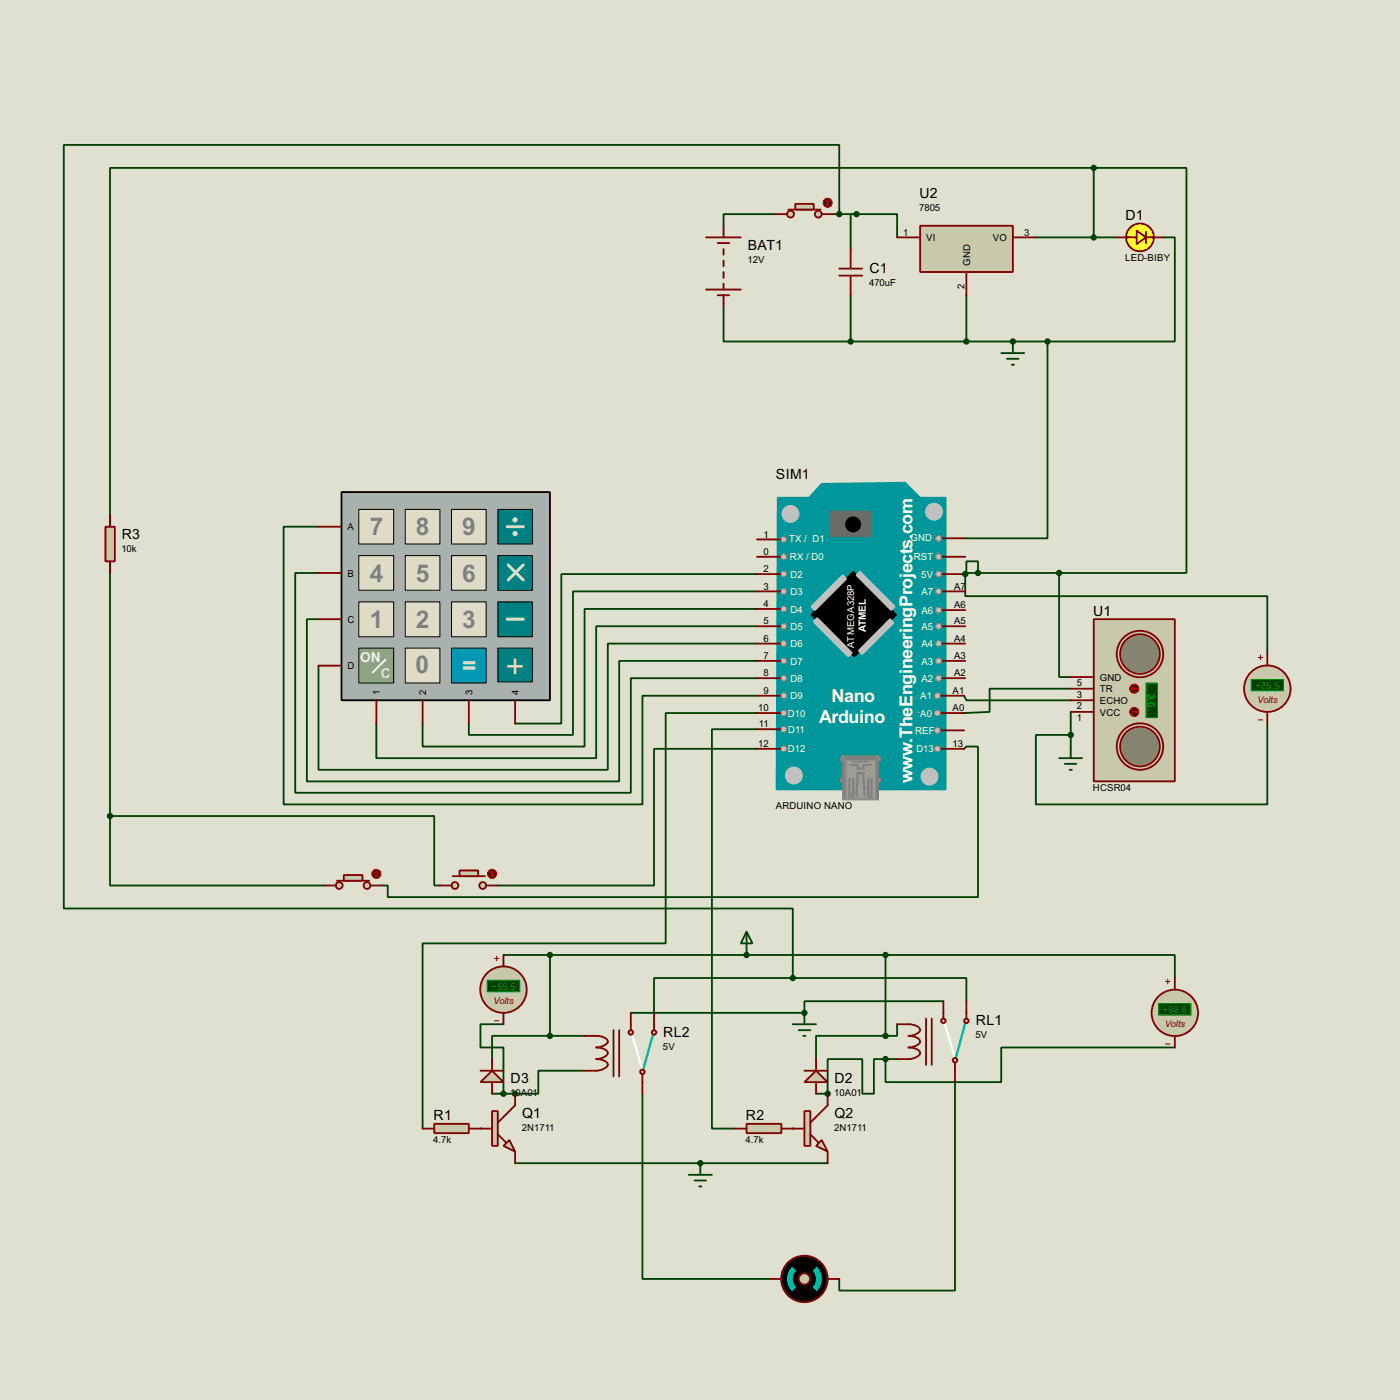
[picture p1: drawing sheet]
<svg xmlns="http://www.w3.org/2000/svg" width="307mm" height="307mm" viewBox="0 0 307 307" stroke-linecap="round" stroke-linejoin="round" font-family="sans-serif">
<path d="M0 0h307.3v307.3h-307.3z" fill="#e0e0d0"/>
<g fill="none" stroke="#004000" stroke-width=".4">
<path d="M158.8 67.4v7.6h27.9M186.7 64.8v10.2M212.1 64.8v10.2h-25.4M69.9 115.6h-7.6v61h78.7v-23.9h25.2M69.9 125.8h-5.1v48.2h73.7v-25.1h27.7M69.9 135.9h-2.5v35.6h68.5v-26.4h30.3M166.2 137.5h-35.3v28.9h-48.3v-7.6M166.2 133.7h-37.9v30.2h-35.5v-5.1M166.2 126h-43v32.8h-10.1M166.2 129.8h-40.4v31.5h-22.9v-2.5M166.2 141.3h-32.8v27.7h-63.5v-22.9M166.2 156.5h-20.1v50.6h-53.3v40.6"/>
<path d="M166.2 164.4h-22.6v30h-34.3M166.2 160.1h-9.9v87.6h5M211.6 164.4l.5-.5h2.6v33h-129.6v-2.5h-1.2M71.2 194.4h-47v-15.3h71.1v15.3h1.3M128.3 235h-10.1v5.1h-5.1M209.6 237.5v45.8h-25.4v-2.6M141 240.1v40.6h28M179.1 240.1h2.6"/>
</g>
<g fill="#004000">
<circle cx="105.5" cy="247.7" r=".2"/>
<circle cx="113.1" cy="240.1" r=".2"/>
<circle cx="174" cy="247.7" r=".2"/>
<circle cx="181.7" cy="240.1" r=".2"/>
<circle cx="222.3" cy="75" r=".2"/>
</g>
<path d="M212.1 75h10.2M211.6 152.7l.5 1h22.9M235 148.6h-2.5v-22.8h27.9v-88.9h-236.2v142.2M235 151.2h-17.8v5.1l-5.6 .2" fill="none" stroke="#004000" stroke-width=".4"/>
<circle cx="176.6" cy="222.3" r=".2" fill="#004000"/>
<g fill="none" stroke="#004000" stroke-width=".4">
<path d="M240.1 36.9v15.2M170.2 47h-11.4v2.6M182.9 47h5.1M184.2 47v-15.2h-170.2v167.6h160v15.3M188 47h8.9v5.1M188 47h-1.3v7.7M227.4 52.1h17.8M255.3 52.1h2.6v22.9h-28M222.3 75h7.6M229.9 75v43.2h-18M232.5 125.8h-20.6v.2M235 156.3v7.6"/>
<path d="M278.2 158.8v17.8h-50.8v-15.3h7.6M174 214.7h-30.4v7.6M174 214.7h38.1v5.1M207.1 219.8h-30.5v2.5h-38.1"/>
</g>
<circle cx="211.9" cy="126" r=".2" fill="#004000"/>
<path d="M214.7 125.8v-2.6h-2.6v2.8h-.2" fill="none" stroke="#004000" stroke-width=".4"/>
<circle cx="153.7" cy="255.3" r=".2" fill="#004000"/>
<path d="M211.9 126v4.9h66.3v12.7M128.3 227.4h-20.3v5.1M196.9 224.8v2.6h-17.8v5.1M113.1 255.3h68.6" fill="none" stroke="#004000" stroke-width=".4"/>
<circle cx="163.9" cy="209.6" r=".2" fill="#004000"/>
<path d="M110.5 209.6h83.9M120.7 209.6v17.8M194.4 209.6h63.5v5.1M194.4 209.6v17.8M110.5 224.8h-5v5.1h5v10.2M194.4 232.5h-2.6v7.6h-2.5v-7.6h-7.6v7.6M194.4 232.5h2.5M257.9 229.9h-38.1v7.6h-25.4v-5M108 240.1h5.1" fill="none" stroke="#004000" stroke-width=".4"/>
<path d="M170.7 109.3h6.9l2.8-3.1 18.3-.2 3.3 3.3h5.6v64h-37.1z" fill-rule="evenodd" fill="#00979c" stroke="#00979c" stroke-width=".4"/>
<g fill="#000" stroke="#000" stroke-width=".4">
<path d="M187.3 125.5l9.4 9.4-9.2 9.2-9.4-9.2z" fill-rule="evenodd"/>
<circle cx="187.2" cy="115.1" r="1.55"/>
</g>
<g fill="#c0c0c0" stroke="#c0c0c0" stroke-width=".4">
<path d="M195.4 135.9l.7 .8-6.8 6.9-.8-.8z" fill-rule="evenodd"/>
<path d="M185 126.3l.7 .8-6.8 6.8-.8-.7z" fill-rule="evenodd"/>
<path d="M179.4 135.7l7.6 7.6-.8 .8-7.6-7.6z" fill-rule="evenodd"/>
<path d="M188 126.3l.8-.8 7.6 7.7-.8 .7z" fill-rule="evenodd"/>
</g>
<path d="M182.2 112.3h9.1v5.4h-9.1z" fill="#686767" stroke="#686767" stroke-width=".4"/>
<path d="M201.2 156.3l.8 .2" fill="none" stroke="#939393" stroke-width=".22"/>
<circle cx="205" cy="112.3" r="1.85" fill="#c0c0c0" stroke="#c0c0c0" stroke-width=".22"/>
<g fill="#c0c0c0" stroke="#808080" stroke-width=".25">
<circle cx="172" cy="160.1" r=".65"/>
<circle cx="172" cy="164.4" r=".65"/>
<circle cx="172" cy="156.5" r=".65"/>
<circle cx="172" cy="152.7" r=".65"/>
<circle cx="172" cy="145.1" r=".65"/>
<circle cx="172" cy="148.9" r=".65"/>
<circle cx="172" cy="141.3" r=".65"/>
<circle cx="172" cy="137.5" r=".65"/>
<circle cx="172" cy="129.8" r=".65"/>
<circle cx="172" cy="133.7" r=".65"/>
<circle cx="172" cy="126" r=".65"/>
<circle cx="172" cy="122.2" r=".65"/>
<circle cx="172" cy="118.4" r=".65"/>
<circle cx="205.7" cy="164.4" r=".65"/>
<circle cx="205.7" cy="160.3" r=".65"/>
<circle cx="205.7" cy="156.5" r=".65"/>
<circle cx="206" cy="148.9" r=".65"/>
<circle cx="205.7" cy="152.7" r=".65"/>
<circle cx="206" cy="145.1" r=".65"/>
<circle cx="206" cy="141.3" r=".65"/>
<circle cx="206" cy="133.9" r=".65"/>
<circle cx="206" cy="137.5" r=".65"/>
<circle cx="206" cy="129.8" r=".65"/>
<circle cx="206" cy="126" r=".65"/>
<circle cx="206" cy="118.2" r=".65"/>
<circle cx="206" cy="122.2" r=".65"/>
</g>
<circle cx="173.5" cy="112.8" r="1.85" fill="#c0c0c0" stroke="#c0c0c0" stroke-width=".22"/>
<g fill="#939393" stroke="#757575" stroke-width=".22">
<circle cx="184.9" cy="171.3" r=".55"/>
<circle cx="184.9" cy="166.7" r=".55"/>
</g>
<g fill="#939393" stroke="#808080" stroke-width=".22">
<circle cx="192.8" cy="171.3" r=".55"/>
<circle cx="192.8" cy="166.7" r=".55"/>
</g>
<path d="M185 165.9h7.8v9.7h-7.8z" fill="#808080" stroke="#808080" stroke-width=".22"/>
<path d="M185.7 166.9h6.4v8.4h-6.4z" fill="#939393" stroke="#939393" stroke-width=".22"/>
<path d="M185 165.9l.7 1M185.7 175.3l-.7 .3M192.1 175.3l.7 .3M192.8 165.9l-.7 1" fill="none" stroke="#939393" stroke-width=".22"/>
<path d="M186.5 171v3.8h.8v-3.8M186.7 167.9h1.6v.8h1.2v-.8h1.6M189.5 169.7h-1.2l-.3 4.9M189.5 170l.3 4.6M190.6 171v3.8h.7v-3.8" fill="none" stroke="#808080" stroke-width=".4"/>
<path d="M187.3 167.2h3.3" fill="none" stroke="#808080" stroke-width=".22"/>
<g fill="#c0c0c0" stroke="#c0c0c0" stroke-width=".22">
<circle cx="174.2" cy="170.2" r="1.85"/>
<circle cx="204" cy="170.5" r="1.85"/>
</g>
<g fill="none" stroke="#800000" stroke-width=".4">
<path d="M166.2 118.4h5.1M206.8 118.2h5.1M166.2 122.2h5.1M166.2 126h5.1M166.2 129.8h5.1M166.2 133.7h5.1M166.2 137.5h5.1M206.8 122.2h5.1M206.8 126h5.1M206.8 129.8h5.1M206.8 137.5h5.1M206.8 133.9h5.1"/>
<path d="M166.2 141.3h5.1M166.2 145.1h5.1M166.2 148.9h5.1M166.2 152.7h5.1M166.2 156.5h5.1M206.6 152.7h5M206.6 156.5h5M206.8 141.3h5.1M206.8 145.1h5.1M206.8 148.9h5.1M166.2 160.1h5.1M166.2 164.4h5.1"/>
<path d="M206.6 164.4h5M206.6 160.3h5"/>
</g>
<path d="M75 108h45.7v45.7h-45.7z" fill="#a9b1af" stroke="#000" stroke-width=".4"/>
<g fill="#dedcc7" stroke="#000" stroke-width=".22">
<path d="M78.8 111.8h7.6v7.6h-7.6z"/>
<path d="M89 111.8h7.6v7.6h-7.6z"/>
<path d="M99.1 111.8h7.6v7.6h-7.6z"/>
</g>
<path d="M109.3 111.8h7.6v7.6h-7.6z" fill="#008080" stroke="#000" stroke-width=".22"/>
<g fill="#dedcc7" stroke="#000" stroke-width=".22">
<path d="M78.8 122h7.6v7.6h-7.6z"/>
<path d="M89 122h7.6v7.6h-7.6z"/>
<path d="M99.1 122h7.6v7.6h-7.6z"/>
</g>
<path d="M109.3 122h7.6v7.6h-7.6z" fill="#008080" stroke="#000" stroke-width=".22"/>
<g fill="#dedcc7" stroke="#000" stroke-width=".22">
<path d="M78.8 132.1h7.6v7.7h-7.6z"/>
<path d="M89 132.1h7.6v7.7h-7.6z"/>
<path d="M99.1 132.1h7.6v7.7h-7.6z"/>
</g>
<path d="M99.1 142.3h7.6v7.6h-7.6z" fill="#0197c9" stroke="#000" stroke-width=".22"/>
<path d="M109.3 132.1h7.6v7.7h-7.6z" fill="#008080" stroke="#000" stroke-width=".22"/>
<path d="M111.3 115.6h3.6M111.3 135.9h3.6M114.9 124l-3.3 3.3" fill="none" stroke="#dedcc7" stroke-width=".65"/>
<g fill="#c8c8aa" stroke="#dedcc7" stroke-width=".65">
<circle cx="113.1" cy="114.1" r=".25"/>
<circle cx="113.1" cy="117.1" r=".25"/>
</g>
<path d="M109.3 142.3h7.6v7.4h-7.6z" fill="#008080" stroke="#000" stroke-width=".22"/>
<path d="M111.6 124l3.3 3.3" fill="none" stroke="#dedcc7" stroke-width=".65"/>
<path d="M78.8 142.3h7.6v7.6h-7.6z" fill="#81b57d" stroke="#000" stroke-width=".22"/>
<path d="M84.6 144.8l-2.8 2.8" fill="none" stroke="#fafbdb" stroke-width=".45"/>
<path d="M89 142.3h7.6v7.6h-7.6z" fill="#dedcc7" stroke="#000" stroke-width=".22"/>
<path d="M69.9 115.6h5.1M69.9 125.8h5.1M69.9 135.9h5.1M69.9 146.1h5.1M82.6 153.7v5.1M92.8 153.7v5.1M102.9 153.7v5.1M113.1 153.7v5.1" fill="none" stroke="#800000" stroke-width=".4"/>
<g fill="#c8c8aa" stroke="#800000" stroke-width=".4">
<circle cx="80.5" cy="194.4" r=".75"/>
<circle cx="74.4" cy="194.4" r=".75"/>
</g>
<path d="M74 193.3h7.1" fill="none" stroke="#800000" stroke-width=".4"/>
<path d="M75.5 192.1h4.1v1.2h-4.1z" fill="#c8c8aa" stroke="#800000" stroke-width=".4"/>
<path d="M71.2 194.4h2.5M81.3 194.4h2.6" fill="none" stroke="#800000" stroke-width=".4"/>
<circle cx="82.6" cy="191.8" r="1" fill="#400000" stroke="#f00" stroke-width=".22"/>
<path d="M82.4 192.1l.2 .2M82.6 191.3v1M82.6 191.3l-.2 .3M82.6 191.3l.3 .3M82.9 192.1l-.3 .2" fill="none" stroke="#f00" stroke-width=".22"/>
<g fill="#c8c8aa" stroke="#800000" stroke-width=".4">
<circle cx="105.9" cy="194.4" r=".75"/>
<circle cx="99.8" cy="194.4" r=".75"/>
</g>
<path d="M99.4 192.3h7.1" fill="none" stroke="#800000" stroke-width=".4"/>
<path d="M100.9 191.1h4.1v1.2h-4.1z" fill="#c8c8aa" stroke="#800000" stroke-width=".4"/>
<path d="M96.6 194.4h2.5M106.7 194.4h2.6" fill="none" stroke="#800000" stroke-width=".4"/>
<circle cx="108" cy="191.8" r="1" fill="#400000" stroke="#f00" stroke-width=".22"/>
<path d="M107.8 192.1l.2 .2M108 191.3v1M108 191.3l-.2 .3M108 191.3l.3 .3M108.3 192.1l-.3 .2" fill="none" stroke="#f00" stroke-width=".22"/>
<path d="M155 52.1h7.6M157.5 53.4h2.6M158.8 49.6v2.5M158.8 54.7v1.2M158.8 57.2v1.3M158.8 59.7v1.3M155 63.6h7.6M157.5 64.8h2.6M158.8 62.3v1.3M158.8 64.8v2.6" fill="none" stroke="#800000" stroke-width=".4"/>
<path d="M202 49.6h20.3v10.1h-20.3z" fill="#c8c8aa" stroke="#800000" stroke-width=".4"/>
<g fill="none" stroke="#800000" stroke-width=".4">
<path d="M184.2 59h5.1M186.7 54.7v4.3M196.9 52.1h5.1M212.1 59.7v5.1M222.3 52.1h5.1M184.2 60.5h5.1M186.7 60.5v4.3M199.4 224.8a2.33 2.33 0 0 1 2.6 1.3 2.68 2.68 0 0 1-2.6 1.3 2.27 2.27 0 0 1 2.6 1.3 2.68 2.68 0 0 1-2.6 1.2 2.31 2.31 0 0 1 2.6 1.3 2.61 2.61 0 0 1-2.6 1.3M203.3 223.6v10.1M204.5 223.6v10.1M207.1 222.3v1.3M209.6 233.2v1.8"/>
<path d="M212.1 222.3v1.3"/>
</g>
<g fill="#004000" stroke="#004000" stroke-width=".4">
<circle cx="186.7" cy="75" r=".5"/>
<circle cx="212.1" cy="75" r=".5"/>
<circle cx="24.1" cy="179.1" r=".5"/>
</g>
<path d="M207.3 224.6l2.3 7.6" fill="none" stroke="#feffff" stroke-width=".5"/>
<path d="M211.9 224.6l-2 7.4" fill="none" stroke="#00c0c0" stroke-width=".5"/>
<g fill="#c8c8aa" stroke="#800000" stroke-width=".4">
<circle cx="209.6" cy="232.7" r=".5"/>
<circle cx="212.1" cy="224.1" r=".5"/>
<circle cx="207" cy="224.1" r=".5"/>
</g>
<path d="M207.1 219.8v2.5M212.1 219.8v2.5M130.9 227.4a2.31 2.31 0 0 1 2.5 1.3 2.75 2.75 0 0 1-2.5 1.2 2.35 2.35 0 0 1 2.5 1.3 2.67 2.67 0 0 1-2.5 1.3 2.35 2.35 0 0 1 2.5 1.2 2.76 2.76 0 0 1-2.5 1.3M134.7 226.1v10.2M135.9 226.1v10.2M138.5 224.8v1.3M141 235.8v1.7M143.6 224.8v1.3M196.9 224.8h2.5M196.9 232.5h2.5M209.6 235v2.5" fill="none" stroke="#800000" stroke-width=".4"/>
<path d="M138.7 227.1l2.3 7.7" fill="none" stroke="#feffff" stroke-width=".5"/>
<path d="M143.3 227.1l-2 7.4" fill="none" stroke="#00c0c0" stroke-width=".5"/>
<g fill="#c8c8aa" stroke="#800000" stroke-width=".4">
<circle cx="141" cy="235.3" r=".5"/>
<circle cx="143.5" cy="226.6" r=".5"/>
<circle cx="138.4" cy="226.6" r=".5"/>
</g>
<path d="M128.3 227.4h2.6M128.3 235h2.6M138.5 222.3v2.5M141 237.5v2.6M143.6 222.3v2.5" fill="none" stroke="#800000" stroke-width=".4"/>
<path d="M95.3 246.7h7.6v2h-7.6z" fill="#c8c8aa" stroke="#800000" stroke-width=".4"/>
<path d="M92.8 247.7h2.5M102.9 247.7h2.6" fill="none" stroke="#800000" stroke-width=".4"/>
<path d="M163.9 246.7h7.6v2h-7.6z" fill="#c8c8aa" stroke="#800000" stroke-width=".4"/>
<path d="M161.3 247.7h2.6M171.5 247.7h2.5" fill="none" stroke="#800000" stroke-width=".4"/>
<path d="M176.6 237.5l2.5-2.5 2.6 2.5z" fill="#c8c8aa" stroke="#800000" stroke-width=".4"/>
<path d="M176.6 235h5.1M179.1 232.5v2.5M179.1 237.5v2.6" fill="none" stroke="#800000" stroke-width=".4"/>
<path d="M105.5 237.5l2.5-2.5 2.5 2.5z" fill="#c8c8aa" stroke="#800000" stroke-width=".4"/>
<path d="M105.5 235h5M108 232.5v2.5M108 237.5v2.6" fill="none" stroke="#800000" stroke-width=".4"/>
<g fill="#004000" stroke="#004000" stroke-width=".4">
<circle cx="113" cy="240.1" r=".5"/>
<circle cx="181.6" cy="240.1" r=".5"/>
</g>
<circle cx="176.5" cy="280.7" r="5.1" fill="#000" stroke="#800000" stroke-width=".4"/>
<circle cx="176.5" cy="280.7" r="1.25" fill="#c8c8aa" stroke="#800000" stroke-width=".4"/>
<g fill="#000" stroke="#000" stroke-width=".4">
<path d="M173.9 278a3.8 3.8 0 0 1 5.4 0l-.9 .9a2.54 2.54 0 0 0-3.6 0z" fill-rule="evenodd"/>
<path d="M174.8 282.5a2.54 2.54 0 0 0 3.6 0l.9 .9a3.8 3.8 0 0 1-5.4 0z" fill-rule="evenodd"/>
</g>
<g fill="#00c0c0">
<path d="M179.3 278a3.8 3.8 0 0 1 0 5.4l-.9-.9a2.54 2.54 0 0 0 0-3.6z" fill-rule="evenodd"/>
<path d="M173.9 278l.9 .9a2.54 2.54 0 0 0 0 3.6l-.9 .9a3.8 3.8 0 0 1 0-5.4z" fill-rule="evenodd"/>
</g>
<path d="M169 280.7h2.5M181.7 280.7h2.5" fill="none" stroke="#800000" stroke-width=".4"/>
<path d="M110.5 251.5l1.3-1.3 1.3 2.6z" fill="#c8c8aa" stroke="#800000" stroke-width=".4"/>
<path d="M108 243.9h1.3v7.6h-1.3z" fill="#c8c8aa" stroke="#800000" stroke-width=".4"/>
<path d="M105.5 247.7h2.5M109.3 249l1.8 1.8M113.1 240.1v2.5l-3.8 3.8M113.1 252.8v2.5" fill="none" stroke="#800000" stroke-width=".4"/>
<path d="M180.4 250.2l1.3 2.6-2.6-1.3z" fill="#c8c8aa" stroke="#800000" stroke-width=".4"/>
<path d="M176.6 243.9h1.3v7.6h-1.3z" fill="#c8c8aa" stroke="#800000" stroke-width=".4"/>
<path d="M174 247.7h2.6M177.9 249l1.7 1.8M181.7 240.1v2.5l-3.8 3.8M181.7 252.8v2.5" fill="none" stroke="#800000" stroke-width=".4"/>
<path d="M219.8 77.5h5M221 78.8h2.6M222.3 75v2.5M222.1 80.1h.5M232.5 166.4h5M233.7 167.7h2.6M234.8 169h.5M235 163.9v2.5" fill="none" stroke="#004000" stroke-width=".4"/>
<g fill="#004000" stroke="#004000" stroke-width=".4">
<circle cx="222.3" cy="75" r=".5"/>
<circle cx="240" cy="36.9" r=".5"/>
<circle cx="232.4" cy="125.8" r=".5"/>
</g>
<path d="M240.1 135.9h17.8v35.6h-17.8z" fill="#c8c8aa" stroke="#800000" stroke-width=".4"/>
<g fill="#c8c8aa" stroke="#800000" stroke-width=".4">
<circle cx="250.2" cy="143.6" r="5.1"/>
<circle cx="250.2" cy="163.9" r="5.1"/>
</g>
<circle cx="250.2" cy="143.6" r="4.4" fill="#c8c8aa"/>
<circle cx="250.2" cy="143.6" r="4.4" fill="#000"/>
<circle cx="250.2" cy="143.6" r="4.4" fill="none" stroke="#c8c8aa" stroke-width=".4"/>
<circle cx="250.2" cy="143.6" r="4.4" fill="none" stroke="#800000" stroke-width=".4"/>
<circle cx="250.2" cy="163.9" r="4.4" fill="#c8c8aa"/>
<circle cx="250.2" cy="163.9" r="4.4" fill="#000"/>
<circle cx="250.2" cy="163.9" r="4.4" fill="none" stroke="#c8c8aa" stroke-width=".4"/>
<circle cx="250.2" cy="163.9" r="4.4" fill="none" stroke="#800000" stroke-width=".4"/>
<path d="M251.5 149.9h2.6v7.6h-2.6z" fill="#004000" stroke="#0f0" stroke-width=".22"/>
<path d="M235 151.2h5.1M235 153.7h5.1M235 156.3h5.1M235 148.6h5.1" fill="none" stroke="#800000" stroke-width=".4"/>
<circle cx="248.9" cy="156.3" r="1" fill="#400000" stroke="#f00" stroke-width=".22"/>
<path d="M248.5 156.3h1M249.2 156l.3 .3M249.5 156.3l-.3 .2" fill="none" stroke="#f00" stroke-width=".22"/>
<circle cx="248.9" cy="151.2" r="1" fill="#400000" stroke="#f00" stroke-width=".22"/>
<path d="M248.5 151.2l.2 .2M248.5 151.2h1M248.7 150.9l-.2 .3" fill="none" stroke="#f00" stroke-width=".22"/>
<path d="M174 224.8h5.1M175.3 226.1h2.6M176.3 227.4h.5M176.6 222.3v2.5" fill="none" stroke="#004000" stroke-width=".4"/>
<circle cx="176.5" cy="222.3" r=".5" fill="#004000" stroke="#004000" stroke-width=".4"/>
<g fill="#c8c8aa" stroke="#800000" stroke-width=".4">
<circle cx="179.6" cy="47" r=".75"/>
<circle cx="173.5" cy="47" r=".75"/>
</g>
<path d="M173 46h7.1" fill="none" stroke="#800000" stroke-width=".4"/>
<path d="M174.6 44.8h4v1.2h-4z" fill="#c8c8aa" stroke="#800000" stroke-width=".4"/>
<path d="M170.2 47h2.6M180.4 47h2.5" fill="none" stroke="#800000" stroke-width=".4"/>
<circle cx="181.6" cy="44.5" r="1" fill="#400000" stroke="#f00" stroke-width=".22"/>
<path d="M181.4 44.8l.3 .2M181.7 44v1M181.7 44l-.3 .3M181.7 44l.2 .3M181.9 44.8l-.2 .2" fill="none" stroke="#f00" stroke-width=".22"/>
<g fill="#004000" stroke="#004000" stroke-width=".4">
<circle cx="188" cy="47" r=".5"/>
<circle cx="174" cy="214.7" r=".5"/>
<circle cx="184.2" cy="47" r=".5"/>
</g>
<circle cx="278.1" cy="151.2" r="5.1" fill="#c8c8aa" stroke="#800000" stroke-width=".4"/>
<path d="M276.2 144.3h1M276.2 158h1M276.7 143.8v1" fill="none" stroke="#800000" stroke-width=".22"/>
<path d="M274.6 149.2h7.1v2.5h-7.1z" fill="#004000" stroke="#0f0" stroke-width=".22"/>
<path d="M278.2 143.6v2.5M278.2 156.3v2.5" fill="none" stroke="#800000" stroke-width=".4"/>
<circle cx="235" cy="161.3" r=".5" fill="#004000" stroke="#004000" stroke-width=".4"/>
<circle cx="250.2" cy="52.1" r="3.1" fill="#ffff1c" stroke="#800000" stroke-width=".4"/>
<path d="M247.2 52.1h2.3M251.5 50.9v2.5M251.5 52.1h1.8" fill="none" stroke="#800000" stroke-width=".4"/>
<path d="M249.5 50.6l2 1.5-2 1.5z" fill="#ffff2f" stroke="#800000" stroke-width=".4"/>
<path d="M245.2 52.1h2.5M252.8 52.1h2.5" fill="none" stroke="#800000" stroke-width=".4"/>
<g fill="#004000" stroke="#004000" stroke-width=".4">
<circle cx="240" cy="52.1" r=".5"/>
<circle cx="229.9" cy="75" r=".5"/>
<circle cx="214.6" cy="125.8" r=".5"/>
<circle cx="211.8" cy="126" r=".5"/>
<circle cx="153.7" cy="255.3" r=".5"/>
<circle cx="120.7" cy="227.4" r=".5"/>
<circle cx="194.3" cy="227.4" r=".5"/>
</g>
<path d="M151.2 257.9h5.1M152.5 259.1h2.5M153.7 255.3v2.6M153.5 260.4h.5" fill="none" stroke="#004000" stroke-width=".4"/>
<path d="M23.2 115.6h2v7.6h-2z" fill="#c8c8aa" stroke="#800000" stroke-width=".4"/>
<path d="M24.2 113.1v2.5M24.2 123.2v2.6" fill="none" stroke="#800000" stroke-width=".4"/>
<path d="M163.9 204.5l1.3 2.6h-2.6zM163.9 204.5v5.1" fill="none" stroke="#004000" stroke-width=".4"/>
<circle cx="163.8" cy="209.6" r=".5" fill="#004000" stroke="#004000" stroke-width=".4"/>
<circle cx="257.8" cy="222.3" r="5.1" fill="#c8c8aa" stroke="#800000" stroke-width=".4"/>
<path d="M255.8 215.4h1M256.3 214.9v1.1M255.8 229.2h1" fill="none" stroke="#800000" stroke-width=".22"/>
<path d="M254.3 220.3h7.1v2.5h-7.1z" fill="#004000" stroke="#0f0" stroke-width=".22"/>
<path d="M257.9 214.7v2.5M257.9 227.4v2.5" fill="none" stroke="#800000" stroke-width=".4"/>
<circle cx="110.5" cy="217.2" r="5.1" fill="#c8c8aa" stroke="#800000" stroke-width=".4"/>
<path d="M108.5 210.4h1M109 209.9v1M108.5 224.1h1" fill="none" stroke="#800000" stroke-width=".22"/>
<path d="M107 215.2h7.1v2.5h-7.1z" fill="#004000" stroke="#0f0" stroke-width=".22"/>
<path d="M110.5 209.6v2.5M110.5 222.3v2.5" fill="none" stroke="#800000" stroke-width=".4"/>
<g fill="#004000" stroke="#004000" stroke-width=".4">
<circle cx="110.5" cy="240.1" r=".5"/>
<circle cx="120.7" cy="209.6" r=".5"/>
<circle cx="194.3" cy="209.6" r=".5"/>
<circle cx="194.3" cy="232.5" r=".5"/>
</g>
<text font-size="8.2" x="111" y="148.7">+</text>
<g font-size="6" fill="#808080">
<text x="81.2" y="117.5">7</text>
<text x="91.3" y="117.5">8</text>
<text x="101.5" y="117.5">9</text>
<text x="81.2" y="127.7">4</text>
<text x="91.3" y="127.7">5</text>
<text x="101.5" y="127.7">6</text>
<text x="81.2" y="137.8">1</text>
<text x="91.3" y="137.8">2</text>
<text x="101.5" y="137.8">3</text>
<text x="91.2" y="147.7">0</text>
</g>
<text font-size="6" fill="#dedcc7" x="101.4" y="148">=</text>
<g font-size="4.4" fill="#fff">
<text x="182.5" y="154.1">Nano</text>
<text x="179.8" y="158.7">Arduino</text>
<text x="200.3" y="163.1" transform="rotate(-90 200.3 163.1)">.TheEngineeringProjects.com</text>
<text x="200.3" y="172" transform="rotate(-90 200.3 172)">w</text>
</g>
<g font-size="3.5">
<text x="201.8" y="43.4">U2</text>
<text x="247" y="48.3">D1</text>
<text x="164.1" y="54.8">BAT1</text>
<text x="190.8" y="59.9">C1</text>
<text x="170.3" y="105.1">SIM1</text>
<text x="26.7" y="118.3">R3</text>
<text x="239.9" y="135.1">U1</text>
<text x="145.6" y="227.5">RL2</text>
<text x="214.2" y="225">RL1</text>
<text x="112.1" y="237.7">D3</text>
<text x="183.2" y="237.7">D2</text>
<text x="95.2" y="245.9">R1</text>
<text x="114.6" y="245.3">Q1</text>
<text x="163.7" y="245.9">R2</text>
<text x="183.2" y="245.3">Q2</text>
</g>
<text font-size="3.4" fill="#fafbdb" x="79.1" y="145.4">ON</text>
<text font-size="3.4" fill="#eff2c4" x="83.6" y="148.7">C</text>
<text font-size="2.5" fill="#fff" x="190.1" y="138.8" transform="rotate(-90 190.1 138.8)">ATMEL</text>
<g font-size="2.4">
<text x="201.8" y="46.3">7805</text>
<text x="198.3" y="51.7">1</text>
<text x="203.3" y="52.9">VI</text>
<text x="217.9" y="52.9">VO</text>
<text x="224.8" y="51.7">3</text>
<text x="164.1" y="57.7">12V</text>
<text x="212.9" y="58.4" transform="rotate(-90 212.9 58.4)">GND</text>
<text x="247" y="57.4">LED-BIBY</text>
<text x="190.8" y="62.8">470uF</text>
<text x="211.7" y="63.4" transform="rotate(-90 211.7 63.4)">2</text>
<text x="76.3" y="116.4">A</text>
<text x="167.6" y="118">1</text>
<text x="26.7" y="121.2">10k</text>
<text x="167.6" y="121.8">0</text>
<text x="167.6" y="125.6">2</text>
<text x="76.3" y="126.6">B</text>
<text x="167.6" y="129.4">3</text>
<text x="209.4" y="129.4">A7</text>
<text x="76.3" y="136.7">C</text>
<text x="167.6" y="133.3">4</text>
<text x="167.6" y="137.1">5</text>
<text x="209.4" y="137.1">A5</text>
<text x="209.4" y="133.5">A6</text>
<text x="167.6" y="140.9">6</text>
<text x="209.4" y="140.9">A4</text>
<text x="76.3" y="146.9">D</text>
<text x="167.6" y="144.7">7</text>
<text x="167.6" y="148.5">8</text>
<text x="209.4" y="144.7">A3</text>
<text x="209.4" y="148.5">A2</text>
<text x="241.4" y="149.4">GND</text>
<text x="83.4" y="152.5" transform="rotate(-90 83.4 152.5)">1</text>
<text x="93.6" y="152.5" transform="rotate(-90 93.6 152.5)">2</text>
<text x="103.7" y="152.5" transform="rotate(-90 103.7 152.5)">3</text>
<text x="113.9" y="152.4" transform="rotate(-90 113.9 152.4)">4</text>
<text x="167.6" y="152.3">9</text>
<text x="209.1" y="152.3">A1</text>
<text x="236.4" y="153.2">3</text>
<text x="236.4" y="155.7">2</text>
<text x="236.4" y="150.6">5</text>
<text x="241.4" y="152">TR</text>
<text x="241.4" y="154.5">ECHO</text>
<text x="166.4" y="156.1">10</text>
<text x="166.6" y="159.7">11</text>
<text x="209.1" y="156.1">A0</text>
<text x="236.4" y="158.3">1</text>
<text x="241.4" y="157.1">VCC</text>
<text x="166.4" y="164">12</text>
<text x="209.1" y="164">13</text>
<text x="239.9" y="173.7">HCSR04</text>
<text x="170.3" y="177.6">ARDUINO NANO</text>
<text x="214.1" y="227.9">5V</text>
<text x="145.5" y="230.5">5V</text>
<text x="112" y="240.6">1</text>
<text x="113.2" y="240.6">0A01</text>
<text x="183.1" y="240.6">10A01</text>
<text x="95.1" y="250.9">4.7k</text>
<text x="114.6" y="248.2">2N1711</text>
<text x="163.7" y="250.9">4.7k</text>
<text x="183.1" y="248.2">2N1711</text>
</g>
<g font-size="2.4" fill="#fff">
<text x="173.2" y="119">TX / D1</text>
<text x="199.8" y="118.7">GND</text>
<text x="173.4" y="123">RX / D0</text>
<text x="200.5" y="123">RST</text>
<text x="173.5" y="130.6">D3</text>
<text x="173.5" y="126.8">D2</text>
<text x="202.2" y="126.8">5V</text>
<text x="202.2" y="130.6">A7</text>
<text x="173.5" y="134.5">D4</text>
<text x="202.2" y="134.7">A6</text>
<text x="173.5" y="142.1">D6</text>
<text x="173.5" y="138.3">D5</text>
<text x="187.5" y="142.1" transform="rotate(-90 187.5 142.1)">ATMEGA328P</text>
<text x="202.2" y="138.3">A5</text>
<text x="202.2" y="142.1">A4</text>
<text x="173.5" y="149.7">D8</text>
<text x="173.5" y="145.9">D7</text>
<text x="202.2" y="145.9">A3</text>
<text x="202.2" y="149.7">A2</text>
<text x="173.5" y="153.5">D9</text>
<text x="202" y="153.5">A1</text>
<text x="172.9" y="157.3">D10</text>
<text x="173" y="160.9">D11</text>
<text x="200.8" y="161.1">REF</text>
<text x="202" y="157.3">A0</text>
<text x="172.9" y="165.2">D12</text>
<text x="201.1" y="165.2">D13</text>
</g>
<text font-size="2.4" fill="#0f0" x="251.9" y="152.2" transform="rotate(90 251.9 152.2)">3.0</text>
<g font-size="2.4" fill="#008000">
<text x="275.5" y="151.2">+88.8</text>
<text x="107.9" y="217.3">+88.8</text>
<text x="255.2" y="222.3">+88.8</text>
</g>
<g font-size="2.3" fill="#800000">
<text x="276" y="154.3">Volts</text>
<text x="108.3" y="220.3">Volts</text>
<text x="255.7" y="225.4">Volts</text>
</g>
</svg>
